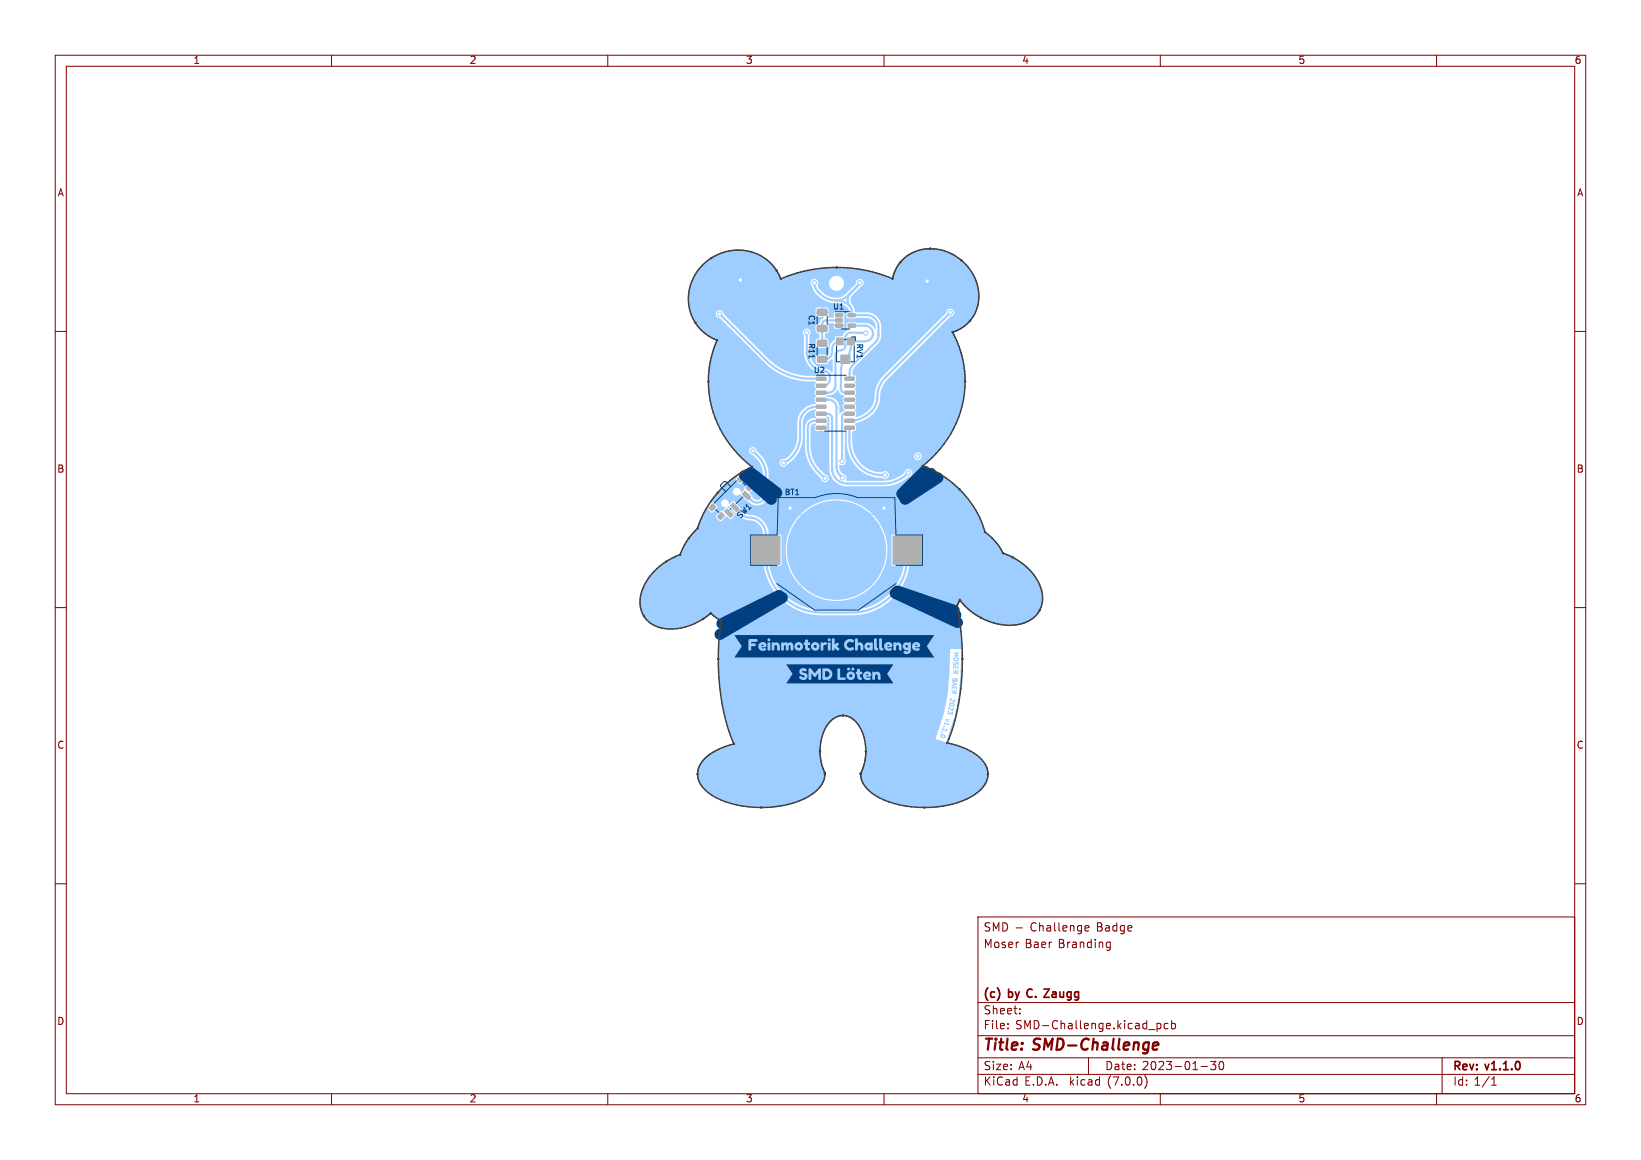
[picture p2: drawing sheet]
<svg xmlns="http://www.w3.org/2000/svg" width="297mm" height="210mm" viewBox="0 0 297 210" stroke-linecap="round" stroke-linejoin="round" font-family="sans-serif">
<g fill="none" stroke="#840000" stroke-width=".18">
<path d="M10 10h277v190h-277zM12 12h273v186h-273zM60 10v2M110 10v2M160 10v2M210 10v2M260 10v2M10 60h2M285 60h2M10 110h2M285 110h2M10 160h2"/>
<path d="M285 160h2M177 166h108v32h-108zM183.9 168h1.1M196.4 168.5h.6M196.4 167.6h.5l.2 .3-.7 .2M200.4 171.5h.5M200.4 170.6h.5M200.9 170.6v1.2l-.1 .2-.4 .1M60 198v2M110 198v2M160 198v2M177 194.5h108"/>
<path d="M177 191.5h108M177 187.5h108M177 181.5h108M182.4 186.1v.2M182.4 185.3v.2M184.6 183.4v.2M184.6 182.6v.2M197 191.5v3M207.2 194.7a1.72 1.72 0 0 1 0 2.3M209.4 185.3v1.5M209.4 185.3h.4l.3 .2v.5l-.1 .2h-.6M210 198v2"/>
<path d="M211.4 185.3h-.4l-.3 .2v.5l.1 .2h.6M212 185.3h.5l.3 .2v.5l-.2 .2h-.6M212 184.8v1.5M217.4 193.1h1.1M219.1 192.2h.9l-.5 .5 .5 .2v.6l-.2 .2h-.5l-.2-.2M220.8 192.2h.2a.8 .8 0 0 1 .5 .7 .8 .8 0 0 1-.5 .8 1 1 0 0 1-.2-1.5zM260 198v2M261 191.5v6.5M270 196.5h.8M270 195.4l.4-.4v1.5"/>
</g>
<path d="M208.7 189.4l.9-.2v-.4l-.6-.1-.3 .3v.9l.2 .1 .5-.1" fill="none" stroke="#840000" stroke-width=".4"/>
<path d="M178.8 178.8l-.1 .1M180.5 178.8l.1 .1M188.9 179.1h1l-1 1.5h1" fill="none" stroke="#840000" stroke-width=".3"/>
<path d="M172.7 119.9v.4a.33 .33 0 0 0 .4-.3h.3v.4M172.7 118.2h.8l-.6 .3 .6 .3-.8-.1M172.7 119.2l.6-.1 .1 .4-.2 .1h-.5zM170.3 133.2a.39 .39 0 0 1 .4-.2 .39 .39 0 0 1 .3 .5h-.3M170.5 132.6h.1M172.4 128.9l-.1 .4-.2-.3M172.6 121.4l.8 .1-.1 .4M172.6 121.1v-.4l.8 .1v.3M172.9 121.7l-.4 .2M172.9 121.5l.1 .4M173 120.7v.3" fill="none" stroke="#9dceff" stroke-width=".18"/>
<g fill="#9dceff" stroke="#9dceff" stroke-width=".18">
<path d="M161.7 97.1h5.1v5h-5.1z"/>
<path d="M136.1 97.1h5.1v5h-5.1z"/>
<path d="M148 59l1.5-.1 .2 .3v.7l-.2 .1h-1.4l-.2-.2z"/>
<path d="M148 56h1.5l.2 .2v.7l-.2 .2h-1.4l-.2-.2z"/>
<path d="M151.2 56.8h1.2l.1 .5h-1.2z"/>
<path d="M151.2 57.7h1.2l.1 .5-1.2 .1z"/>
<path d="M151.2 58.7h1.2l.1 .5h-1.2z"/>
<path d="M153.5 58.7h1.2l.1 .5h-1.2z"/>
<path d="M153.5 56.8h1.2l.1 .5h-1.2z"/>
<path d="M153.4 61.2h1.2v1.2h-1.2z"/>
<path d="M152.2 64.3h1.6v1.5h-1.6z"/>
<path d="M151.4 61.2h1.2v1.2h-1.2z"/>
<path d="M147.8 68.3h1.6l.1 .5h-1.7z"/>
<path d="M147.8 69.6l1.6-.1 .1 .5-1.7 .1z"/>
<path d="M147.8 70.8h1.6l.1 .5-1.7 .1z"/>
<path d="M147.8 72.1h1.6l.1 .5-1.7 .1z"/>
<path d="M147.8 73.4l1.6-.1 .1 .5-1.7 .1z"/>
<path d="M147.8 74.6h1.6l.1 .5-1.7 .1z"/>
<path d="M147.8 75.9h1.6l.1 .5-1.7 .1z"/>
<path d="M147.8 77.2h1.6l.1 .5h-1.7z"/>
<path d="M152.9 77.2h1.7v.5h-1.6z"/>
<path d="M152.9 75.9h1.7v.5l-1.6 .1z"/>
<path d="M152.9 74.6h1.7v.5l-1.6 .1z"/>
<path d="M152.9 73.4l1.7-.1v.5l-1.6 .1z"/>
<path d="M152.9 72.1h1.7v.5l-1.6 .1z"/>
<path d="M152.9 70.8h1.7v.5l-1.6 .1z"/>
<path d="M152.9 69.6l1.7-.1v.5l-1.6 .1z"/>
<path d="M152.9 68.3h1.7v.5h-1.6z"/>
<path d="M148 61.6h1.5l.2 .2v.7l-.3 .2h-1.3l-.2-.3z"/>
<path d="M148 64.6l1.5-.1 .2 .2v.8l-.3 .1h-1.3l-.2-.2z"/>
<path d="M133.4 86.8l.7-.7 .6 .5-.7 .7z"/>
<path d="M135 88.3l.7-.7 .6 .6-.7 .7z"/>
<path d="M128.3 91.9l.7-.7 .5 .6-.7 .7z"/>
<path d="M129.8 93.5l.7-.7 .6 .6-.7 .7z"/>
<path d="M134.3 89.4l.5-.5 1.1 1.1-.5 .5z"/>
<path d="M132.2 91.6l.5-.5 1.1 1-.5 .5z"/>
<path d="M131.1 92.6l.5-.5 1.1 1.1-.5 .5z"/>
<circle cx="151.4" cy="99.6" r="8.9"/>
<circle cx="134" cy="50.7" r=".4"/>
<circle cx="167.8" cy="50.9" r=".4"/>
<circle cx="143" cy="92" r=".4"/>
<circle cx="160" cy="92" r=".4"/>
<circle cx="136.3" cy="81.6" r=".4"/>
<circle cx="147.4" cy="51.2" r=".4"/>
<circle cx="166.1" cy="82.6" r=".4"/>
<circle cx="155.6" cy="51.2" r=".4"/>
<circle cx="152.4" cy="83.5" r=".4"/>
<circle cx="160.2" cy="86" r=".4"/>
<circle cx="164.4" cy="85.6" r=".4"/>
<circle cx="141.8" cy="83.8" r=".4"/>
<circle cx="130.3" cy="56.9" r=".4"/>
<circle cx="172" cy="56.6" r=".4"/>
<circle cx="149.3" cy="86.6" r=".4"/>
<circle cx="152.5" cy="86.5" r=".4"/>
<circle cx="146" cy="60.2" r=".4"/>
<circle cx="156.7" cy="60.3" r=".4"/>
</g>
<g fill="none" stroke="#9dceff" stroke-width=".4">
<path d="M130.3 56.9l8.4 8.4a11.3 11.3 0 0 0 7.9 3.3h2M147.4 51.2a3.8 3.8 0 0 0 4 3.2M151.9 58h-2.4l-.6 .3-.1 .4v3.4M154 53a1.7 1.7 0 0 0-.2 2.4 3.4 3.4 0 0 0-2.4-1M154.1 56.2v.8h2.8a2.15 2.15 0 0 1 2.1 2.2v1.5l-.2 .8-4.6 4.7-.4 .8v1.6M154.1 59h2.5a1.43 1.43 0 0 1 1.4 1.4 1.43 1.43 0 0 1-1.4 1.4h-2.6a4.2 4.2 0 0 1-1.4 3.8l-.4 1.2v3.8l.5 .4 1.1 .1M155.6 51.2l-.1 .3-2.5 2.4-.9 .4-.7 .1M172 56.6l-11.8 11.8a5.3 5.3 0 0 0-1.5 4 4.9 4.9 0 0 1-5 3.8M146 60.2v3.4a3.5 3.5 0 0 0 3.2 3.6M148.6 73.6a3.1 3.1 0 0 0-3.8 3v2.4a5.6 5.6 0 0 1-2.8 4.8h-.2M148.6 76.2h-1.2a1.22 1.22 0 0 0-1.2 1.2v3.4a6.5 6.5 0 0 0 1.9 4.6l1.2 1.2M148.6 74.9h1.2a.85 .85 0 0 1 .8 .9v9.1a2.69 2.69 0 0 0 2.7 2.6h6.6a6.3 6.3 0 0 0 4.5-1.9"/>
<path d="M148.6 72.4h1.4a1.43 1.43 0 0 1 1.4 1.4v11l.3 .8 .8 .9M150.2 68.2a1.33 1.33 0 0 1-1.6 1.6M152 61.8a1.61 1.61 0 0 0-1.4 2.1 1.5 1.5 0 0 1-1.8 1.2M153.7 77.4a13.1 13.1 0 0 0 .2 4 5.8 5.8 0 0 0 6.3 4.6M153.8 74.9h-1l-.4 .4v8.2M156.7 60.3l-2.7-.1a1 1 0 0 0-1 1v1.4a.99 .99 0 0 1-1.2 .9l-.4 .4-.2 .3v5.6a1.29 1.29 0 0 1-1.3 1.3h-1.3M133 91.8l1.2 1.3a3.2 3.2 0 0 0 2.3 .7 3.1 3.1 0 0 1 2.1 2.8v4.2a10.1 10.1 0 0 0 10.1 10.1h5.4a10.2 10.2 0 0 0 10.1-11.3M135.1 89.7l.8 .8M136.3 81.7l.9 .9a4.8 4.8 0 0 1 1.4 3.4v3.4"/>
</g>
<path d="M127 48.1a8.6 8.6 0 0 1 14.1 1.8l.2 .6 3-1.1 2.5-.6a25.9 25.9 0 0 1 14.7 1.7l.5-1.4 .7-1.3 1.1-1.2 1-.7a8.7 8.7 0 0 1 12 5.5l.3 1.5 .1 1.1-.3 1.5-.4 1.1h-3.8l-.1-.3-.3-.4a.73 .73 0 0 0-1 .7l-11.4 11.4a6.4 6.4 0 0 0-1.7 4.5l-.3 .9-.6 .8a4.4 4.4 0 0 1-2.5 1.3l.1-.8-.2-.4 .2-.4 .1-.5-.3-.4 .2-.5h-2.3l.3 .5-.3 .4v.5l.3 .4-.9 .6-.1-1.5-.3-.7-.8-.6-1.2-.2v-.3a2.02 2.02 0 0 0 1.9-1h.2a1.32 1.32 0 0 0 1.1 1l-.2 .7h2.3l-.2-.6 .2-.4v-.4l-.2-.4 .2-.6h-1.1l-.1-.1 .1-.1h1.1l-.2-.5 .2-.4v-.6l-.2-.2-.4-.1a1.88 1.88 0 0 1 .5-1.6l4.1-4.1 .4-.7 .2-.7v-2l-.3-.9-.4-.5-.7-.5-.5-.3-2.6-.1-.3-.1-.2-.9-.6-.8 .1-.7 .2-.5 2-2 .1-.5-.3-.4a.7 .7 0 0 0-.8 0 .7 .7 0 0 0-.3 .7h-2.1l-.2-.7-.3-.3-.7-.3h-.4a1.36 1.36 0 0 0-1.1 1.5 1.36 1.36 0 0 0 1.4 1.2 1.36 1.36 0 0 0 1.3-1.4h2.1l-1.8 1.9a3.3 3.3 0 0 1-4.8-.8l-.3-.7 .1-.7-.3-.4a.71 .71 0 0 0-1 .2 .71 .71 0 0 0 .2 1 4.9 4.9 0 0 0 5 3.2 2.55 2.55 0 0 1 1.6 1v.4h-3.6v-.3l-.3-.4-.8-.1v.8h-.2v-.7l-.6-.1-.4 .3-.1 .5h6l-.4 .4v.5l.2 .3h3.7l.6 .2 .5 .4h-5.4l-.1-.7 .1-.7-.3-.3h-1.4l-.2 .3-.1 .7h-1.1l.3-.5v-.4h-1.1v.8h-.2v-.8h-1.1v.4l.3 .3 1.1 .1 .1 .1-.5 .4-.3 .7-.4 .1-.2 .2-.1 .9a.73 .73 0 0 0 .7 .6v.8l-.4 .1-.3 .4 .1 1 .3 .3h1.5l.4-.3 .1-.9-.2-.4-.5-.2 .1-.8a.57 .57 0 0 0 .6-.6v-.8l-.3-.4 .1-.1h1.1v.4l1.9-.1-.1-.3 .1-.3h5.4l.2 .3 .1 .7-.1 .4-.8-.8-.9-.4h-3.2l-.3 .2v.6l-1.2-.1v.4h-.2v-.4h-.9l.1 .2 .3 .2h1.2l.3-.3h.4l.1 .2 .4 .3-.8 .4-.4 .8h-1.3l-.1 .6-.4 .3a2.06 2.06 0 0 0-.6 1.9l-.3 .6-.3-.1h-1.5l-.4 .4v.9l.4 .4h1.6l.2-.1 .2-.4 .7-.3v2.4h-.1l-.5-.5-.6-.3a2.97 2.97 0 0 1-3-3.2v-2.8l.2-.5-.3-.6a.72 .72 0 0 0-1 .2 .72 .72 0 0 0 .1 .9v2.9a4 4 0 0 0 4 4.2l-.1 .2-2.8 .1a10.8 10.8 0 0 1-7.6-3.2l-8-8-.2-.5a.71 .71 0 0 0-1.2 .2 .71 .71 0 0 0 .7 1l8 8a12.3 12.3 0 0 0 9.4 3.5l-.2 .5v.5l.2 .4-.2 .4v.4l.2 .4-.2 .4v.5l.2 .4-.1 .1a3.5 3.5 0 0 0-3.3 3.3v2.6a4.9 4.9 0 0 1-1.7 3.7l-.5 .4a.72 .72 0 0 0-1 .4 .72 .72 0 0 0 .5 1 .72 .72 0 0 0 .9-.5 5.9 5.9 0 0 0 2.5-3.1l.3-1.7v-2.6a2.46 2.46 0 0 1 2.3-2.5l.1 .2-.2 .4v.4l.2 .4-.4 .2a1.72 1.72 0 0 0-1.6 1.7v3.4a7.5 7.5 0 0 0 2.9 5.8 .71 .71 0 0 0 .7 .7 .71 .71 0 0 0 .7-.7 .71 .71 0 0 0-.7-.7l-.8-.8a6 6 0 0 1-1.8-4.3v-3.4a.72 .72 0 0 1 1-.7l-.2 .6h2.3l-.3-.5 .3-.4v-.5l-.3-.3a.31 .31 0 0 1 .4-.2 .31 .31 0 0 1 .2 .4v1.8l-1.4-.1v.5h-.2v-.5l-1 .1 .1 .3 .3 .1h1.5l.4-.4h.3v7.2a3.2 3.2 0 0 0 3.2 3.2h6.6a7.3 7.3 0 0 0 4.6-1.7 .71 .71 0 0 0 .6-.9 .71 .71 0 0 0-1-.5l-.2 .2-.2 .5-.8 .6a5.8 5.8 0 0 1-3 .8h-6.7l-.1-.1 .1-.6-.5-.5a1.28 1.28 0 0 1-.8-1.3v-.4a.83 .83 0 0 0 1.2-.4l-.2-.7v-4.9l.1-.1 .2 .1v1.8a6.5 6.5 0 0 0 6.6 6.7 .71 .71 0 0 0 1-.2 .71 .71 0 0 0-.2-1 .71 .71 0 0 0-.9 .1 5.4 5.4 0 0 1-5.5-5.6v-1.8l.1-.1a.48 .48 0 0 0 .7-.3l-.1-.5-.2-.4 .1-.2a5.6 5.6 0 0 0 4.3-3.5l.2-.7a5.2 5.2 0 0 1 .5-2.7l.8-1 11.4-11.4 .5-.2 .2-.5h3.8l-.7 1.2-.9 1-1.2 .8-1.3 .5 1.2 2.7 .7 2.7 .4 2.9-.2 2.9a18.8 18.8 0 0 1-2.4 7.2l-1.2 1.9-2 2.2h-2.1l-.2-.5-.4-.2a.71 .71 0 0 0-.8 .6 .71 .71 0 0 0 .7 .8 .71 .71 0 0 0 .7-.7h2.1l-1.9 1.8 2.1 .9 1.7 1 2.1 1.5 1.6 1.7h-35.4v-3.7l-.2-1.3-.7-1.5-1.2-1.3-.4-.6a.72 .72 0 0 0-1 .4 .72 .72 0 0 0 .7 .9l.5 .6a4.3 4.3 0 0 1 1.3 3v3.4a1.02 1.02 0 0 1-.7 1.1 1.02 1.02 0 0 1-1.2-.6l-.6-.6 .9-.9 .1-.3-.7-.7h-.4l-.7 .8v.4l-.7 .6-.3-.7-.4-.2a.72 .72 0 0 0-.7 1.1 .72 .72 0 0 0 1.3 0l1.3 1.4a3.1 3.1 0 0 0 1.8 .7 2.11 2.11 0 0 0 2-2h35.4l1.5 1.9 1 1.6h-19.2a9.2 9.2 0 0 0-12.8 0l6.4 6.5 6.4-6.5h19.2l.8 1.8 .5 1.5 1.9 1.8 1.3 2.1 1.8 .7 2 1.3h-18.2v-5.2l-.3-.3-5.3 .1-.1 .2v2.6h-.8a9.1 9.1 0 0 0-2.6-6.4l-6.5 6.4h-.2l-6.5-6.4a9.2 9.2 0 0 0 0 12.8l6.5-6.4h.2l6.5 6.4a9.2 9.2 0 0 0 2.6-6.4h.8v2.7l.2 .2h1.8l.1 .1a9.7 9.7 0 0 1-1.5 3.6h-4.2l-6.4-6.5-6.4 6.5a9.2 9.2 0 0 0 12.8 0h4.2l-.1 .2a9.6 9.6 0 0 1-7.8 4h-5.4a9.5 9.5 0 0 1-9.4-7.9l1.9-.1 .2-.2v-5.2l-.2-.3h-2l-.3-1.2-.6-1-1.2-1-1.2-.3a1.62 1.62 0 0 1-1.4-.5l-.4-.5-.1-.3-1.1-1.1h-.4l-.5 .5-.2-.6-.4-.3a.73 .73 0 0 0-.9 .8 .73 .73 0 0 0 .9 .7l-.6 .6h-.4l-.8 .8v.4l.6 .6h.4l.9-.9 .5 .5 .3 .1 .7-.7-.1-.3-1.2-1.2 .1-.2 1.3 1.3h.3l.4 .5a4.8 4.8 0 0 0 2.6 .9l.9 .6a2.31 2.31 0 0 1 .8 1.7l-.1 .1-2 .1-.2 .2v5.2l.2 .3h2.1a10.8 10.8 0 0 0 10.7 8.9h5.3a10.8 10.8 0 0 0 10.6-8.9h2.1l.3-.3h18.2l1.4 1.3 1.1 1.6a5.1 5.1 0 0 1-1.1 7l-1.5 .7-1.7 .4-1.9-.1-1.6-.3-2-.7-1.6-.9-1.5-1.2-1.2-1.4-.5 1.1 .6 3.4 .3 4.4v.1l-2.1-.1-.2 4.6-.3 3.6-.7 3.5-1.5 4.6 1.9 .6 1.5-4.3 .8-3.8 .3-3.7 .2-4.4 .1-.1a38.6 38.6 0 0 1-.3 7.6l-.1 .6a33 33 0 0 1-2.3 8.2 11.5 11.5 0 0 1 6.3 3.1l.7 .9 .3 .9a3.5 3.5 0 0 1-.8 3.1l-1.4 1.3-2.3 1.2-2.9 .8-2.8 .4a17.1 17.1 0 0 1-10.8-2.7l-1-1a3.7 3.7 0 0 1-.9-2.4l.6-1.7 .3-1.6v-1.5l-.3-1.8-.6-1.6-.9-1.3-1.1-.8-1.2-.3-1.1 .2-1.1 .8-.9 1.1-.7 1.6-.3 1.5-.1 1.8 .2 1.6 .7 2a4.2 4.2 0 0 1-1.7 3.2l-1.7 1.1-2.2 .9-2.5 .6-2.2 .3a17.1 17.1 0 0 1-10.8-2.7l-1-1a3.5 3.5 0 0 1-.7-3.7l.8-1.2 1.5-1.2 2-1.1 2-.6a38.3 38.3 0 0 1-2.8-15.4l.1-3.5 .4-3.4-1.9-1.4-2.1 1.5-1.6 .7a9.1 9.1 0 0 1-5.6 .4 4.9 4.9 0 0 1-3-7.1l1.2-2 1.3-1.5 2.1-1.5 2.2-1.1 .6-1.5 .7-1.1 1.8-2.1 .6-1.7 1-1.9 .2-.1 .7 .8h.2l.9-.8v-.4l-.7-.6-.2-.1-.3 .3-.1-.1 1.7-2.3 1.9-1.8 1.6-1.1v.2l-.5 .5-.1 .2 .7 .8h.4l.8-.8v-.2l-.9-1 2-1.1a19.4 19.4 0 0 1-7.7-17.9l.4-2.3 1-2.7-1.7-.9-1.5-1.2a8.3 8.3 0 0 1 .4-11.4z" fill="#9dceff"/>
<g fill="#fff" stroke="#fff" stroke-width=".18">
<circle cx="134" cy="50.7" r=".2"/>
<circle cx="167.8" cy="50.9" r=".2"/>
<circle cx="143" cy="92" r=".2"/>
<circle cx="160" cy="92" r=".2"/>
<circle cx="136.3" cy="81.6" r=".2"/>
<circle cx="147.4" cy="51.2" r=".2"/>
<circle cx="166.1" cy="82.6" r=".2"/>
<circle cx="155.6" cy="51.2" r=".2"/>
<circle cx="152.4" cy="83.5" r=".2"/>
<circle cx="160.2" cy="86" r=".2"/>
<circle cx="164.4" cy="85.6" r=".2"/>
<circle cx="141.8" cy="83.8" r=".2"/>
<circle cx="130.3" cy="56.8" r=".2"/>
<circle cx="172" cy="56.6" r=".2"/>
<circle cx="149.3" cy="86.6" r=".2"/>
<circle cx="152.5" cy="86.5" r=".2"/>
<circle cx="146" cy="60.2" r=".2"/>
<circle cx="156.7" cy="60.3" r=".2"/>
<circle cx="151.4" cy="51.3" r="1.1"/>
<circle cx="133.3" cy="89" r=".45"/>
<circle cx="131.2" cy="91.1" r=".45"/>
</g>
<g fill="#b0b0b0" stroke="#b0b0b0" stroke-width=".18">
<path d="M161.7 97.1h5.1v5h-5.1z"/>
<path d="M136.1 97.1h5.1v5h-5.1z"/>
<path d="M148 59l1.5-.1 .2 .3v.7l-.2 .1h-1.4l-.2-.2z"/>
<path d="M148 56h1.5l.2 .2v.7l-.2 .2h-1.4l-.2-.2z"/>
<path d="M151.2 56.8h1.2l.1 .5h-1.2z"/>
<path d="M151.2 57.7h1.2l.1 .5-1.2 .1z"/>
<path d="M151.2 58.7h1.2l.1 .5h-1.2z"/>
<path d="M153.5 58.7h1.2l.1 .5h-1.2z"/>
<path d="M153.5 56.8h1.2l.1 .5h-1.2z"/>
<path d="M153.4 61.2h1.2v1.2h-1.2z"/>
<path d="M152.2 64.3h1.6v1.5h-1.6z"/>
<path d="M151.4 61.2h1.2v1.2h-1.2z"/>
<path d="M147.8 68.3h1.6l.1 .5h-1.7z"/>
<path d="M147.8 69.6l1.6-.1 .1 .5-1.7 .1z"/>
<path d="M147.8 70.8h1.6l.1 .5-1.7 .1z"/>
<path d="M147.8 72.1h1.6l.1 .5-1.7 .1z"/>
<path d="M147.8 73.4l1.6-.1 .1 .5-1.7 .1z"/>
<path d="M147.8 74.6h1.6l.1 .5-1.7 .1z"/>
<path d="M147.8 75.9h1.6l.1 .5-1.7 .1z"/>
<path d="M147.8 77.2h1.6l.1 .5h-1.7z"/>
<path d="M152.9 77.2h1.7v.5h-1.6z"/>
<path d="M152.9 75.9h1.7v.5l-1.6 .1z"/>
<path d="M152.9 74.6h1.7v.5l-1.6 .1z"/>
<path d="M152.9 73.4l1.7-.1v.5l-1.6 .1z"/>
<path d="M152.9 72.1h1.7v.5l-1.6 .1z"/>
<path d="M152.9 70.8h1.7v.5l-1.6 .1z"/>
<path d="M152.9 69.6l1.7-.1v.5l-1.6 .1z"/>
<path d="M152.9 68.3h1.7v.5h-1.6z"/>
<path d="M148 61.6h1.5l.2 .2v.7l-.3 .2h-1.3l-.2-.3z"/>
<path d="M148 64.6l1.5-.1 .2 .2v.8l-.3 .1h-1.3l-.2-.2z"/>
<path d="M133.4 86.8l.7-.7 .6 .5-.7 .7z"/>
<path d="M135 88.3l.7-.7 .6 .6-.7 .7z"/>
<path d="M128.3 91.9l.7-.7 .5 .6-.7 .7z"/>
<path d="M129.8 93.5l.7-.7 .6 .6-.7 .7z"/>
<path d="M134.3 89.4l.5-.5 1.1 1.1-.5 .5z"/>
<path d="M132.2 91.6l.5-.5 1.1 1-.5 .5z"/>
<path d="M131.1 92.6l.5-.5 1.1 1.1-.5 .5z"/>
</g>
<g fill="none" stroke="#004080" stroke-width=".18">
<path d="M146.4 58.2v.6M146.5 57.8a.44 .44 0 0 1 .4-.6 .44 .44 0 0 1 .4 .6M147.1 58.2l.3 .3h-1M147.9 57.3v1.4M149.7 57.3v1.4M151 55v.8l.2 .2 .4-.2v-.8M152 56h.6M152 55.3l.3-.3v1M146.4 63.3v.6M146.4 64.3v.6M146.4 62.4h1l-.1 .5h-.3l-.1-.5M146.9 62.6l-.5 .4"/>
<path d="M147.1 63.3l.3 .3h-1M147.1 64.3l.3 .3h-1M148.1 66.5v.9l-.2 .1-.3-.1M149 66.5l-.5 .1M149.1 66.9l-.6 .6h.6M155.1 62.4h1l-.1 .6-.3-.1-.1-.5M155.1 64.2v.6M155.6 62.7l-.5 .3M155.8 64.2l.3 .3h-1M156.1 63.3l-1 .3 1 .4M133.8 92.7l-.3 .4 .2 .2 .4-.2 .3 .1v.3l-.4 .2M134.6 91.8l.6 .9-.7-.4 .4 .7-.9-.6"/>
<path d="M135.1 91.8v-.4l.7 .7M142.3 88.6h.3l.2 .2-.2 .2 .2 .1 .1 .3-.2 .2h-.4zM142.3 89h.3M143.1 88.6h.6M143.4 88.6v1M144 89.6h.6M144 88.9l.3-.3v1M140.6 105.7l6.9 4.8h7.9l6.8-4.8M140.7 102.4h-4.8v-5.6h4.8l.2-6.7h6.7a10.2 10.2 0 0 1 7.7 0h6.7l.2 6.7h4.8v5.6h-4.8"/>
</g>
<path d="M134.8 86.1l4.8 4.3M135.9 85.6l4.7 3.6M167.3 85.3l-4.1 4.1M168.5 85.7l-5 4.1M169.8 86.5l-6 3.9M141 107.8l-10.3 5.1M141.6 108.2l-11.3 6.6M162 107.4l11.3 5.3M162.4 107l10.3 3.5M163.1 107.5l9.9 3.9" fill="none" stroke="#004080" stroke-width="2"/>
<g fill="#004080">
<path d="M137.9 116.8l.1-.1 .2 .1-.4 .1z"/>
<path d="M160.6 116.8l.2-.1 .2 .1-.5 .1z"/>
<path d="M165.7 116.8l.2-.1 .1 .1-.4 .1z"/>
<path d="M157 116.9h.4v.3h-.4z"/>
<path d="M163.9 116.8h.4v.4h-.4z"/>
<path d="M132.9 115h36.2l-1.3 1.8h-1.3v-.1a.78 .78 0 0 0-1.2-.2 .78 .78 0 0 0 .1 1.2h-.5l-.1-1.4h-.2l-.2 .1a.67 .67 0 0 0-.9 .2 .67 .67 0 0 0 .1 .9h-.4v-.5a.61 .61 0 0 0-.3-.6 .61 .61 0 0 0-.7 .1l-.1-.2h-.3l-.1 .5h-.2v-.1a.78 .78 0 0 0-1.2-.3 .78 .78 0 0 0-.1 1.1h-.3l-.1-.2h-.2v-1.6l-.1-.1h-.3l-.1 .1 .1 1.8h-.2l-.1-.2h-.2v-1.6l-.1-.1h-.3l-.1 .1v1.8h-.2l-.1-1.1-.2-.1-.2 .1a.69 .69 0 0 0-1 .2 .69 .69 0 0 0 .1 .9h-.3v-.5a.61 .61 0 0 0-.3-.6 .61 .61 0 0 0-.7 .1l-.2-.9-.3 .1v.3l-.3-.1a1.07 1.07 0 0 0-1.5 .1 1.07 1.07 0 0 0 .1 1.5h-1.2l-.5-.5 .4-.4-.1-.1-.1-.2-.5 .4-.1-1.1h-.3l-.1 .2h-.3a.27 .27 0 0 0-.4-.2 .27 .27 0 0 0 0 .5h.3l.1-.3h.3v1.7h-.3v-1l-.2-.2-.3 .2-.4-.2-.4 .1-.1-.1h-.3l-.1 .7h-.2a.78 .78 0 0 0-.5-.7 .78 .78 0 0 0-.9 .2h-.2l-.2-.2h-.3v-.4l-.2-.1h-6.6v-.1a.27 .27 0 0 0-.3-.1 .27 .27 0 0 0-.2 .3h-1.8l-.2-.2h-1.4v2l.2 .1 .2-.1 .1-.7 .8-.1-.1-.4h-.7v-.3h.9l.2-.3h1.8l.3 .2 .2-.1v-.2h6.4l-.1 .5h-.2v.3v.1l.2 .1v.2h-.4a.78 .78 0 0 0-1-.7 .78 .78 0 0 0-.3 1.2h-.4v-.5a.54 .54 0 0 0-.3-.6 .54 .54 0 0 0-.7 .1l-.2-.2h-.4l-.1 .2-.1-.2h-.3l-.1 1.2h-.3v-.5a.61 .61 0 0 0-.3-.6 .61 .61 0 0 0-.7 .1l-.1-.2h-.3l-.1 1.2h-.2v-1.2l-.5 .1v.4h-.2a.79 .79 0 0 0-1-.5 .79 .79 0 0 0-.5 1.1 .79 .79 0 0 0 1.1 .4l.3-.1v-.3l-.1-.1-.4 .1-.3-.2h.7l.1-.1 .1-.3h.2l.1 1h.3l.1-.3h.2a.25 .25 0 0 0 .3 .3 .25 .25 0 0 0 .2-.3v-.5l.3-.2 .2 .2 .1 .8h.3l.1-.3h.3a.25 .25 0 0 0 .2 .3 .25 .25 0 0 0 .3-.3v-.5l.2-.2 .1 .2v.5a.25 .25 0 0 0 .3 .3 .25 .25 0 0 0 .2-.3l.1-.7h.1l.2 .2v.5a.25 .25 0 0 0 .2 .3 .25 .25 0 0 0 .3-.3l.4 .1a.78 .78 0 0 0 .9 .1 .78 .78 0 0 0 .4-.7h.4v.2a.47 .47 0 0 0 .3 .5 .47 .47 0 0 0 .6-.2l-.1-.2h-.3v-.5h.4l.1-.3h.2a.78 .78 0 0 0 .4 1.3 .78 .78 0 0 0 1-.8h.2l.1 .7 .3 .1 .2-1h.4l.2-.3h.1l.1 1.2 .3 .1 .1-.3h.3a.25 .25 0 0 0 .2 .3 .25 .25 0 0 0 .3-.3v-.2l.6 .5 .2-.3h1.2a.98 .98 0 0 0 1.5 0l-.2-.3a.72 .72 0 0 1-1.1-.5 .61 .61 0 0 1 .4-.5 .61 .61 0 0 1 .6 .1l.3-.3h.2v1.6l.1 .2 .3-.1 .1-.7 .2-.2 .3 .2 .1 .8h.2l.2-.3h.3l.5 .3 .4-.2 .4 .2 .1-.3h.2l.3 .3h.4l.1-.3h.2l.1 .2 .4 .1 .2-.3 .3 .1a.87 .87 0 0 0 1.2 0l-.2-.3-.4 .1-.3-.2h.7l.2-.1 .1-.3h.2v.7a.25 .25 0 0 0 .2 .3 .25 .25 0 0 0 .3-.3v-.5l.2-.2 .3 .2 .1 .8h.3l.1-.3h.4l.4 .2 .4-.1-.1 .3-.2 .1-.4-.2-.2 .3a.75 .75 0 0 0 .8 .3 .75 .75 0 0 0 .6-.7l1.4 .1 .2-.2-.2-.3-.4 .1-.3-.2h.7l.2-.1v-.3h1.3l-.1 .2 1.4 2h-36.2l1.4-2z"/>
<circle cx="144.6" cy="117" r=".28"/>
<circle cx="147.5" cy="117" r=".28"/>
</g>
<path d="M151.2 56.4h1.8M152.2 59.6h1.6M151.4 62.6v2.9h.6M152.8 61.5h.4M154.1 61h.7v.7M154.6 62.6v2.9h-.6" fill="none" stroke="#004080" stroke-width=".18"/>
<g fill="#004080">
<path d="M156.8 122.1l.2-.1 .2 .1-.5 .1z"/>
<path d="M149.3 121.5a.59 .59 0 0 1 .8 .5 .59 .59 0 0 1-.8 .6z"/>
<path d="M142.3 120.3h19.4l-1.1 1.7 .5 .8h-1.7v-.5a.61 .61 0 0 0-.3-.6 .61 .61 0 0 0-.7 .1l-.1-.2h-.3l-.1 .6h-.2a.73 .73 0 0 0-.6-.7 .73 .73 0 0 0-.7 .3h-.3l-.2-.2h-.3l-.1-.5h-.9a.26 .26 0 0 0-.2-.2 .26 .26 0 0 0-.3 .2h-.3a.28 .28 0 0 0-.3-.2 .28 .28 0 0 0-.2 .4 .28 .28 0 0 0 .4 .1l.1-.3h.3a.26 .26 0 0 0 .3 .3 .26 .26 0 0 0 .2-.3h.6l-.1 .5h-.2v.3v.1l.2 .1v.2h-.3a.78 .78 0 0 0-1.1-.7 .78 .78 0 0 0-.3 1.3h-.3l-.3-.2h-.7l-.1-1.7-.4 .1v.9h-.9a1.23 1.23 0 0 0-1.8-1l-.1 .1v1.7h-.2v-1.6a.34 .34 0 0 0-.4-.2 .34 .34 0 0 0-.3 .3l-.4 .6-.7-.8-.4-.1-.1 .1v1.3h-.1a.81 .81 0 0 0-1-.7v-.2l.6 .1 .2-.3a.68 .68 0 0 0-1.1-.2 .68 .68 0 0 0 .3 1.1l.4 .1v.2l-.2 .1-.5-.2a.38 .38 0 0 0-.2 .4 .38 .38 0 0 0 .4 .3 .77 .77 0 0 0 1.1-.7h.1v.4a.25 .25 0 0 0 .3 .3 .25 .25 0 0 0 .2-.3v-.9a.78 .78 0 0 0 .8 .6l.5-.6v1.1l.4 .1 .1-.3h.2l.1 .2a1.23 1.23 0 0 0 1.8-1h.9l.1 1.1h1.1l.3-.2h.3a.78 .78 0 0 0 .9 .2 .78 .78 0 0 0 .5-.8h.3a.55 .55 0 0 0 .2 .7 .55 .55 0 0 0 .7 0l-.1-.4h-.2l-.1-.5h.4l.1-.3h.3a.81 .81 0 0 0 .1 1.2 .81 .81 0 0 0 1.1-.1l-.2-.3-.4 .1-.3-.2h.7l.2-.1 .1-.2h.2v.6a.25 .25 0 0 0 .2 .3 .25 .25 0 0 0 .3-.3v-.5l.2-.2 .3 .2 .1 .8h.3l.1-.3h1.7l.6 .9h-19.4l1.1-1.7z"/>
<circle cx="154" cy="122.3" r=".28"/>
</g>
<path d="M147.8 67.9h5.4M147.9 62.9v1.4M149.3 78.1h3.9M149.7 62.9v1.4M129.6 92.2l.5 .6M132.3 88.1l-.9-.9h-.3l-.7 .6v.3l.9 .9M132.3 92.1l-.1 .1M133.3 87.1l-4 4M134.4 90l-1.2 1.2M134.4 87.4l.6 .5" fill="none" stroke="#004080" stroke-width=".18"/>
<path d="M127 48.1a8.5 8.5 0 0 1 14.3 2.4 25.9 25.9 0 0 1 20.2 0 6.9 6.9 0 0 1 9.1-5.2 8.6 8.6 0 0 1 6.1 10.9 6.6 6.6 0 0 1-4.3 3.9 18.9 18.9 0 0 1-4.5 23.5l-.9 .8 .4 .1a18.2 18.2 0 0 1 10.9 11.8 10.1 10.1 0 0 1 3.2 3.9 10.5 10.5 0 0 1 7.1 7.2 4.9 4.9 0 0 1-4.7 5.7 11.6 11.6 0 0 1-10.2-4.5l-.5 1.1a43.8 43.8 0 0 1-1.8 24.8 10.3 10.3 0 0 1 6.9 3.8 3.7 3.7 0 0 1-1.2 5 16.2 16.2 0 0 1-11 2.9 14.4 14.4 0 0 1-8.9-3.2 3.3 3.3 0 0 1-1.3-3.2 8.9 8.9 0 0 0-1-9.2 3.1 3.1 0 0 0-5.3 .8 9.6 9.6 0 0 0-.3 8.7 4.9 4.9 0 0 1-3 4.1 19.1 19.1 0 0 1-17.4-.2 4.5 4.5 0 0 1-2.6-4.1 5.4 5.4 0 0 1 3.3-4l1.8-.8 1.4-.4-.3-.8a44 44 0 0 1-2-21.5l-1.9-1.4a11.1 11.1 0 0 1-8.9 2.7 4.9 4.9 0 0 1-3.4-7.2 11.4 11.4 0 0 1 6.8-6.1 12.1 12.1 0 0 1 3.1-4.7 18.4 18.4 0 0 1 9.9-11.2 19.1 19.1 0 0 1-7.1-20.7l.8-2.2-.3-.1a8.2 8.2 0 0 1-2.5-13.4zM155.8 140.1h.1" fill="none" stroke="#404040" stroke-width=".26"/>
<g fill="#404040" stroke="#404040" stroke-width=".18">
<circle cx="168.4" cy="45" r=".13"/>
<circle cx="167" cy="84.4" r=".13"/>
<circle cx="120.6" cy="101.7" r=".13"/>
<circle cx="140.6" cy="49" r=".13"/>
<circle cx="188.2" cy="110.5" r=".13"/>
<circle cx="136.1" cy="84.5" r=".13"/>
<circle cx="167.3" cy="146.2" r=".13"/>
<circle cx="132.8" cy="134.7" r=".13"/>
<circle cx="173.7" cy="108.6" r=".13"/>
<circle cx="151.4" cy="48.4" r=".13"/>
<circle cx="178.8" cy="140.1" r=".13"/>
<circle cx="130.5" cy="112.4" r=".13"/>
<circle cx="156.7" cy="136" r=".13"/>
<circle cx="124.7" cy="97.4" r=".13"/>
<circle cx="177.6" cy="111.9" r=".13"/>
<circle cx="183.3" cy="100.9" r=".13"/>
<circle cx="171.4" cy="134.5" r=".13"/>
<circle cx="123.1" cy="100.4" r=".13"/>
<circle cx="173.6" cy="88.6" r=".13"/>
<circle cx="161.5" cy="50.5" r=".13"/>
<circle cx="148.4" cy="136" r=".13"/>
<circle cx="149.3" cy="140.1" r=".13"/>
<circle cx="129.8" cy="61.6" r=".13"/>
<circle cx="128.7" cy="46.7" r=".13"/>
<circle cx="130" cy="119.3" r=".13"/>
<circle cx="155.8" cy="140" r=".13"/>
<circle cx="126.2" cy="140.1" r=".13"/>
<circle cx="174" cy="47.1" r=".13"/>
<circle cx="174.2" cy="119.3" r=".13"/>
<circle cx="178.3" cy="96.3" r=".13"/>
<circle cx="128.6" cy="111" r=".13"/>
<circle cx="127.2" cy="112.1" r=".13"/>
<circle cx="126.2" cy="95.7" r=".13"/>
<circle cx="129.9" cy="89.2" r=".13"/>
<circle cx="125.9" cy="58.4" r=".13"/>
<circle cx="175.6" cy="58.1" r=".13"/>
<circle cx="172.4" cy="60.1" r=".13"/>
<circle cx="141.3" cy="50.5" r=".13"/>
<circle cx="181.5" cy="100.2" r=".13"/>
<circle cx="173.2" cy="109.7" r=".13"/>
<circle cx="149.3" cy="139.9" r=".13"/>
<circle cx="174.7" cy="69" r=".13"/>
<circle cx="155.8" cy="140.1" r=".13"/>
<circle cx="116.6" cy="111.6" r=".13"/>
<circle cx="128.2" cy="69" r=".13"/>
<circle cx="137.8" cy="146.2" r=".13"/>
<circle cx="152.6" cy="129.5" r=".13"/>
<circle cx="163" cy="47.4" r=".13"/>
</g>
<g font-size="2.8" fill="#840000">
<text x="178" y="190.8">Title:</text>
<text x="187.1" y="190.8">SMD-Challenge</text>
</g>
<g font-size="2.1" fill="#840000">
<text x="178" y="171.9">Moser</text>
<text x="178" y="168.9">SMD -</text>
<text x="185.5" y="171.9">Baer</text>
<text x="186.5" y="168.9">Challenge</text>
<text x="191.5" y="171.9">Branding</text>
<text x="198.5" y="168.9">Badge</text>
<text x="178" y="183.9">Sheet:</text>
<text x="178" y="181.1">(c)</text>
<text x="182.6" y="181.1">by C.</text>
<text x="190.1" y="181.1">Zaugg</text>
<text x="178" y="186.6">File:</text>
<text x="183.8" y="186.6">SMD-Challenge.kicad_pcb</text>
<text x="178" y="196.8">KiCad</text>
<text x="178" y="194">Size:</text>
<text x="184.3" y="194">A4</text>
<text x="185.4" y="196.8">E.D.A.</text>
<text x="193.6" y="196.8">kicad</text>
<text x="200" y="194">Date:</text>
<text x="200.5" y="196.8">(7.0.0)</text>
<text x="206.7" y="194">2023-01-30</text>
<text x="263" y="194.2">Rev:</text>
<text x="263" y="196.8">Id: 1/1</text>
<text x="269" y="194.2">v1.1.0</text>
</g>
<g font-size="1.8" fill="#840000">
<text x="35" y="11.8">1</text>
<text x="85" y="11.8">2</text>
<text x="135" y="11.8">3</text>
<text x="185" y="11.8">4</text>
<text x="235" y="11.8">5</text>
<text x="285" y="11.8">6</text>
<text x="10.4" y="35.8">A</text>
<text x="285.4" y="35.8">A</text>
<text x="10.3" y="85.8">B</text>
<text x="285.3" y="85.8">B</text>
<text x="10.3" y="135.8">C</text>
<text x="285.3" y="135.8">C</text>
<text x="10.3" y="185.8">D</text>
<text x="285.3" y="185.8">D</text>
<text x="35" y="199.8">1</text>
<text x="85" y="199.8">2</text>
<text x="135" y="199.8">3</text>
<text x="185" y="199.8">4</text>
<text x="235" y="199.8">5</text>
<text x="285" y="199.8">6</text>
</g>
<g font-size="1.4" fill="#004080">
<text x="152.9" y="56.3">U1</text>
<text x="146.1" y="65.1" transform="rotate(90 146.1 65.1)">R11</text>
<text x="149.4" y="67.8">U2</text>
<text x="136.4" y="91.9" transform="rotate(-45 136.4 91.9)">SW1</text>
</g>
<g font-size="1.1" fill="#9dceff">
<text x="171.9" y="125.8" transform="rotate(95 171.9 125.8)">BAER</text>
<text x="172.2" y="122.2" transform="rotate(92 172.2 122.2)">MOSER</text>
<text x="171.2" y="129.4" transform="rotate(101 171.2 129.4)">2023</text>
<text x="169.8" y="133.5" transform="rotate(108 169.8 133.5)">v1.1.0</text>
</g>
</svg>
